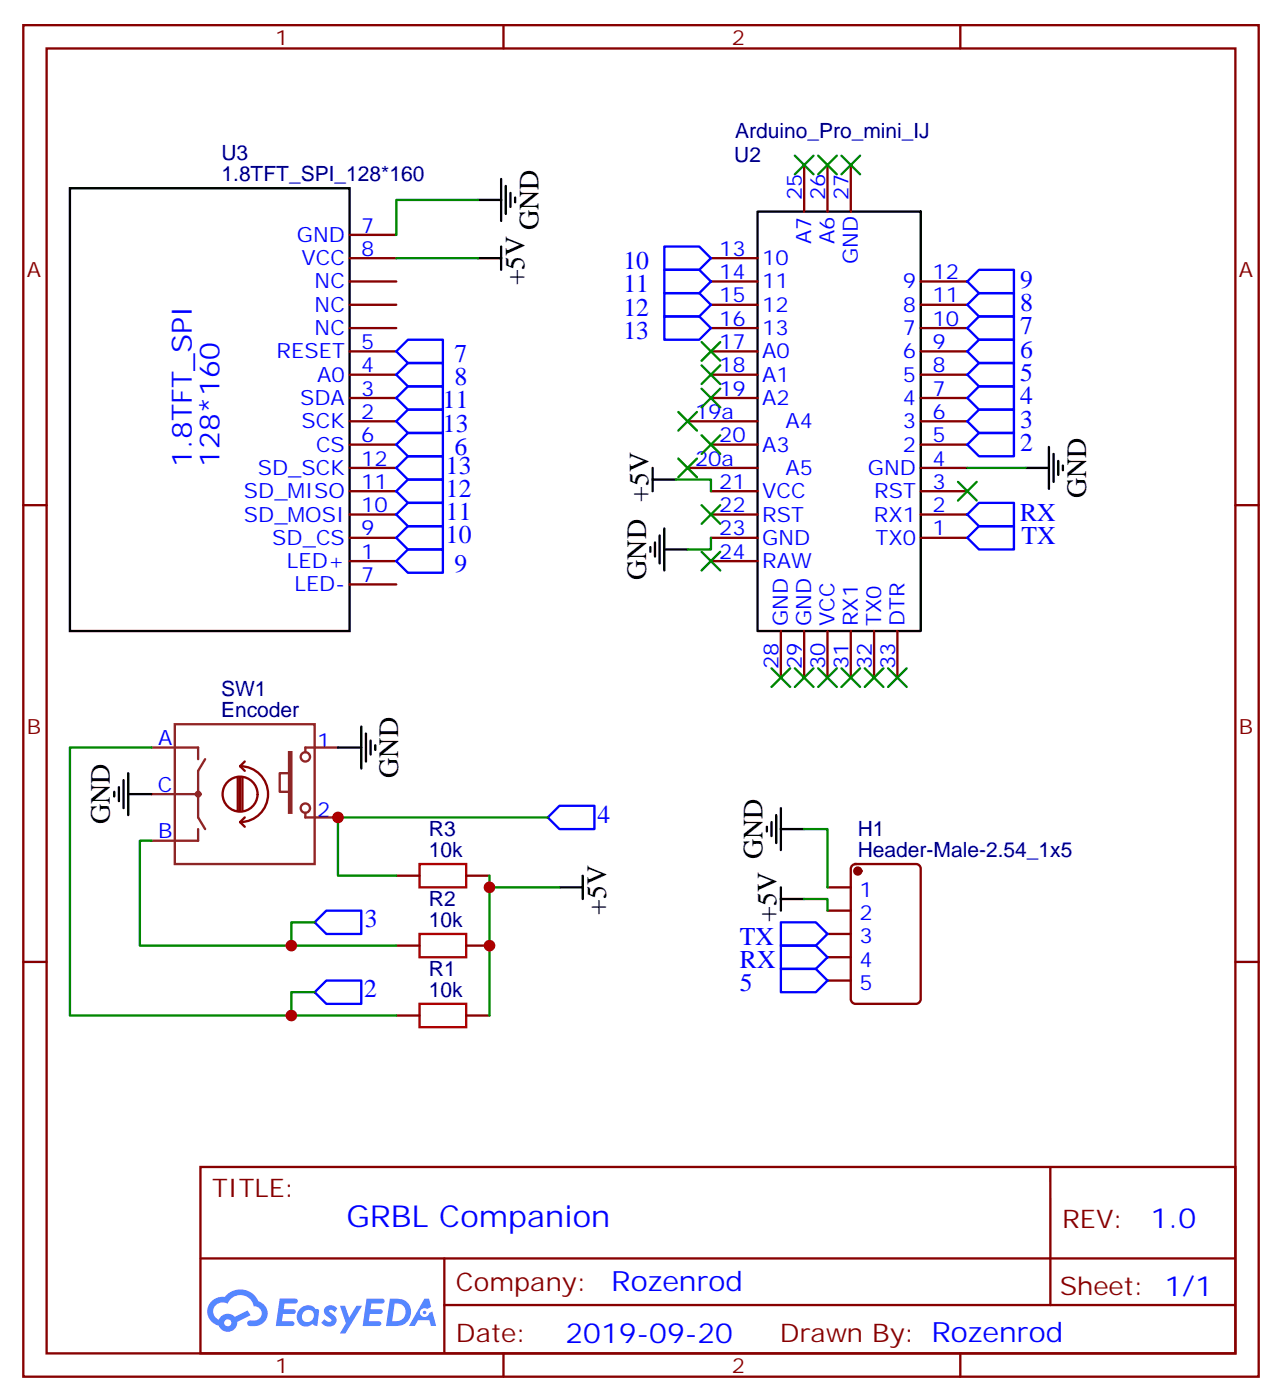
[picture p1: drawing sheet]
<svg xmlns="http://www.w3.org/2000/svg" width="194mm" height="212mm" viewBox="0 0 194 212" stroke-linecap="round" stroke-linejoin="round" font-family="sans-serif">
<g fill="none" stroke="#870000" stroke-width=".35">
<path d="M3.5 3.8h187v204.6h-187zM7.1 7.3h179.9v197.6h-179.9zM76.2 3.8v3.5M145.3 3.8v3.5M3.5 76.5h3.6M187 76.5h3.5M3.5 145.6h3.6M187 145.6h3.5M30.3 176.7h156.7v28.2h-156.7zM159 176.7v20.9M30.4 190.5h156.4M67.3 197.6h119.5"/>
<path d="M67.3 190.5v14.1M76.2 204.9v3.5M145.3 204.9v3.5"/>
</g>
<g fill="#5487ff">
<path d="M49.3 197.8a1.22 1.22 0 0 1 1.7 .3l-.3 .6-.3-.3-.3-.1-.3 .1 .1 .2a1.74 1.74 0 0 1 1 1.3 1.22 1.22 0 0 1-.8 .9 1.22 1.22 0 0 1-1.3-.4l-.2-.1 .5-.6a.6 .6 0 0 0 .5 .4 .6 .6 0 0 0 .6-.2l-.2-.2a1.48 1.48 0 0 1-.9-1.5z"/>
<path d="M42.3 196.6h1.6a1.22 1.22 0 0 1 1.1 .2 .37 .37 0 0 1-.3 .5h-1.6l-.2 .9h1.6a.37 .37 0 0 1 .3 .4 .37 .37 0 0 1-.4 .3h-1.6l-.1 1.1h.7a1.15 1.15 0 0 1 1.1 .2 .36 .36 0 0 1-.3 .6h-2.5z"/>
<path d="M55.5 196.6h1.5a1.23 1.23 0 0 1 1.2 .2 .37 .37 0 0 1-.4 .5h-1.6l-.1 .9h1.5a.37 .37 0 0 1 .3 .4 .37 .37 0 0 1-.4 .3h-1.5l-.2 1.1h.8a1.15 1.15 0 0 1 1.1 .2 .36 .36 0 0 1-.4 .6h-2.4z"/>
<path d="M64.2 196.6h.7l.4 1.3-.6 .3a.69 .69 0 0 0-1.1 .3 .69 .69 0 0 0 .5 .9 .69 .69 0 0 0 .8-.6l.5-.3 .6 2.2h-.8l-.2-.8h-1.7l-.5 .8h-.9z"/>
<path d="M51.4 197.7h.8l.6 1.8 1.2-1.8h.8l-2.5 4.2h-.9l1-1.6z"/>
<path d="M59 196.6l-.6 4.2h1.4a2.1 2.1 0 0 0 2.3-1.6 2.1 2.1 0 0 0-1.2-2.5zM59.7 197.3a1.39 1.39 0 0 1 1.7 1.5 1.39 1.39 0 0 1-1.8 1.2h-.3z"/>
<path d="M45.3 198.2a1.48 1.48 0 0 0-.2 2 1.48 1.48 0 0 0 2 .4l.2-.2 .3 .3 .4 .1 .3-2.3-.2-.3h-.4a1.49 1.49 0 0 0-2.4 0zM46 198.6a.89 .89 0 0 1 1.3 0 .89 .89 0 0 1-.2 1.3 .89 .89 0 0 1-1.2 0 .89 .89 0 0 1 .1-1.3z"/>
<path d="M32 197a2.18 2.18 0 0 0 1.1 3.7 1.44 1.44 0 0 0 1.6 .9 1.44 1.44 0 0 0 1.2-1.5l2-1-.4-.7-2 1a1.47 1.47 0 0 0-2.4 .4 1.39 1.39 0 0 1-.6-1.9 1.39 1.39 0 0 1 2-.5 2.08 2.08 0 0 1 2.1-1.3 2.08 2.08 0 0 1 1.8 1.7 1.07 1.07 0 0 1 1.2 1 1.07 1.07 0 0 1-1 1.1h-.7a.43 .43 0 0 0-.5 .4 .43 .43 0 0 0 .4 .5 2.06 2.06 0 0 0 2.2-.7 2.06 2.06 0 0 0 .3-2.2l-.7-.7-.5-.2a2.98 2.98 0 0 0-5.1-.7l-1 .1zM33.9 200.3a.55 .55 0 0 1 1.1 0 .55 .55 0 0 1-1.1 0z"/>
<circle cx="64.3" cy="198.7" r=".26"/>
</g>
<g fill="none" stroke="#000" stroke-width=".35">
<path d="M10.6 28.5h42.3v67h-42.3zM72.3 39.1h3.5M72.3 30.3h3.5M75.8 27.1v6.3M75.8 37.3v3.6M76.6 28.2v4.2M77.3 29.2v2.1M78 29.9v.7M114.7 32h24.6v63.5h-24.6zM98.8 72.6h3.5M98.8 70.8v3.6M155.2 70.8h3.5"/>
<path d="M158.7 67.7v6.3M159.5 68.7v4.3M160.2 69.8v2.1M160.9 70.5v.7M98.4 82.8v.7M99.1 82.1v2.1M99.8 81.1v4.2M100.5 83.2h3.6M100.5 80v6.4M17.3 119.9v.7M18 119.2v2.1M18.7 118.1v4.2"/>
<path d="M19.4 117.1v6.3M51.2 113.2h3.5M54.7 110v6.3M55.4 111.1v4.2M56.1 112.1v2.1M56.8 112.8v.7M19.4 120.2h3.5M84.7 134.3h3.5M88.2 132.6v3.5M116.1 125.2v.7M116.8 124.5v2.1M117.5 123.4v4.2"/>
<path d="M118.2 125.5h3.5M118.2 122.3v6.4M118.2 134.3v3.6M118.2 136.1h3.5"/>
</g>
<g fill="none" stroke="#870000" stroke-width=".35">
<path d="M52.9 39.1h7.1M52.9 35.6h7.1M107.6 39.1h7.1M121.7 25v7M125.2 25v7M128.8 25v7M52.9 56.7h7.1M52.9 53.2h7.1M52.9 49.7h7.1M52.9 46.1h7.1M52.9 42.6h7.1M107.6 56.7h7.1"/>
<path d="M107.6 53.2h7.1M107.6 49.7h7.1M107.6 46.1h7.1M107.6 42.6h7.1M139.3 56.7h7.1M139.3 53.2h7.1M139.3 49.7h7.1M139.3 46.1h7.1M139.3 42.6h7.1M52.9 77.9h7.1M52.9 74.4h7.1M52.9 70.8h7.1"/>
<path d="M52.9 67.3h7.1M52.9 63.8h7.1M52.9 60.3h7.1M104.1 70.8h10.6M104.1 63.8h10.6M107.6 77.9h7.1M107.6 74.4h7.1M107.6 67.3h7.1M107.6 60.3h7.1M139.3 77.9h7.1M139.3 74.4h7.1M139.3 70.8h7.1"/>
<path d="M139.3 67.3h7.1M139.3 63.8h7.1M139.3 60.3h7.1M52.9 81.4h7.1M52.9 84.9h7.1M52.9 88.5h7.1M107.6 81.4h7.1M107.6 84.9h7.1M118.2 95.5v7.1M121.7 95.5v7.1M125.2 95.5v7.1M128.8 95.5v7.1"/>
<path d="M132.3 95.5v7.1M135.8 95.5v7.1M139.3 81.4h7.1M60 132.6h3.5M70.6 132.6h3.5M125.2 134.3h3.6M125.2 137.9h3.6M129 131l.5-.2h9.1a.71 .71 0 0 1 .7 .7v19.8a.76 .76 0 0 1-.7 .7h-9.1a.76 .76 0 0 1-.7-.7v-19.8zM60 153.7h3.5M60 143.2h3.5M70.6 153.7h3.5M70.6 143.2h3.5"/>
<path d="M125.2 141.4h3.6M125.2 144.9h3.6M125.2 148.4h3.6"/>
</g>
<g fill="none" stroke="#8c2424" stroke-width=".35">
<path d="M22.9 113.2h7.1v1.7M26.5 109.6h21.1v21.2h-21.1zM31 114.9l-1 1.8v7.1l1 1.7M43.7 113.9h.4v9.1h-.4zM43.7 117.1h-1.4v2.8h1.4M51.2 113.2h-5v.7M22.9 120.2h7.1M30 125.5v1.8h-7.1M46.2 123v.8h5"/>
<circle cx="46.2" cy="114.6" r=".71"/>
<circle cx="30" cy="120.2" r=".35"/>
<circle cx="46.2" cy="122.3" r=".71"/>
</g>
<path d="M36 117.8v4.9M36.3 116a4.2 4.2 0 0 1 4.3 4.2 4.2 4.2 0 0 1-4.3 4.3M36.3 117.8v4.9M36.3 116l.7 .7M36.7 117.8v4.9M37 115.3l-.7 .7M36.3 124.5l.7 .7M37 123.8l-.7 .7M39 120.2a2.65 2.65 0 0 0-3.8-2.4 2.65 2.65 0 0 0-.6 4.4 2.65 2.65 0 0 0 4.3-1.3l.1-.6" fill="none" stroke="#850000" stroke-width=".35"/>
<circle cx="129.8" cy="131.9" r=".53" fill="#870000" stroke="#870000" stroke-width=".35"/>
<path d="M63.5 130.8h7.1v3.5h-7.1zM63.5 152h7.1v3.5h-7.1zM63.5 141.4h7.1v3.5h-7.1z" fill="none" stroke="#a10000" stroke-width=".35"/>
<g fill="none" stroke="#00f" stroke-width=".35">
<path d="M100.5 37.3h5.3l1.8 1.8-1.8 1.8h-5.3zM60 56.7l1.7-1.7h5.3v3.5h-5.3zM61.7 51.4h5.3v3.6h-5.3l-1.7-1.8zM100.5 40.9h5.3l1.8 1.7-1.8 1.8h-5.3zM100.5 44.4h5.3l1.8 1.7-1.8 1.8h-5.3zM100.5 47.9h5.3l1.8 1.8-1.8 1.7h-5.3zM146.4 56.7l1.8-1.7h5.3v3.5h-5.3zM146.4 49.7l1.8-1.8h5.3v3.5h-5.3zM146.4 46.1l1.8-1.7h5.3v3.5h-5.3zM146.4 42.6l1.8-1.7h5.3v3.5h-5.3zM148.2 51.4h5.3v3.6h-5.3l-1.8-1.8zM60 70.8l1.7-1.7h5.3v3.5h-5.3z"/>
<path d="M60 74.4l1.7-1.8h5.3v3.5h-5.3zM60 77.9l1.7-1.8h5.3v3.6h-5.3zM60 63.8l1.7-1.8h5.3v3.5h-5.3zM60 60.3l1.7-1.8h5.3v3.5h-5.3zM60 67.3l1.7-1.8h5.3v3.6h-5.3zM146.4 77.9l1.8-1.8h5.3v3.6h-5.3zM146.4 67.3l1.8-1.8h5.3v3.6h-5.3zM146.4 63.8l1.8-1.8h5.3v3.5h-5.3zM146.4 60.3l1.8-1.8h5.3v3.5h-5.3zM60 81.4l1.7-1.7h5.3v3.5h-5.3zM61.7 83.2h5.3v3.5h-5.3l-1.7-1.8zM146.4 81.4l1.8-1.7h5.3v3.5h-5.3z"/>
<path d="M49.4 137.9h5.3v3.5h-5.3l-1.8-1.8zM82.9 123.8l1.8-1.8h5.3v3.5h-5.3zM118.2 139.6h5.3l1.7 1.8-1.7 1.8h-5.3zM47.6 150.2l1.8-1.8h5.3v3.6h-5.3zM118.2 143.2h5.3l1.7 1.7-1.7 1.8h-5.3zM118.2 146.7h5.3l1.7 1.7-1.7 1.8h-5.3z"/>
</g>
<g fill="none" stroke="#008700" stroke-width=".35">
<path d="M60 39.1h12.3M72.3 30.3h-12.3v5.3M102.3 72.6h5.3v1.8M146.4 70.8h8.8M107.6 81.4v1.8h-3.5M22.9 113.2h-12.3v40.5h49.4M22.9 127.3h-1.7v15.9h38.8M47.6 139.6h-3.5v3.6M74.1 132.6v21.1M74.1 134.3h10.6M82.9 123.8h-31.7v8.8h8.8M121.7 125.5h3.5v8.8"/>
<path d="M121.7 136.1h3.5v1.8M47.6 150.2h-3.5v3.5"/>
</g>
<g fill="#c00">
<circle cx="51.2" cy="123.8" r=".88"/>
<circle cx="44.1" cy="153.7" r=".88"/>
<circle cx="74.1" cy="143.2" r=".88"/>
<circle cx="74.1" cy="134.3" r=".88"/>
<circle cx="44.1" cy="143.2" r=".88"/>
</g>
<g fill="#c00" stroke="#008700" stroke-width=".35">
<path d="M145 73l2.8 2.8zM147.8 73l-2.8 2.8z"/>
<path d="M134.4 101.2l2.8 2.8zM137.2 101.2l-2.8 2.8z"/>
<path d="M123.8 101.2l2.8 2.8zM126.6 101.2l-2.8 2.8z"/>
<path d="M120.3 101.2l2.8 2.8zM123.1 101.2l-2.8 2.8z"/>
<path d="M116.8 101.2l2.8 2.8zM119.6 101.2l-2.8 2.8z"/>
<path d="M106.2 83.5l2.8 2.9zM109 83.5l-2.8 2.9z"/>
<path d="M106.2 76.5l2.8 2.8zM106.2 79.3l2.8-2.8z"/>
<path d="M102.7 69.4l2.8 2.8zM105.5 69.4l-2.8 2.8z"/>
<path d="M106.2 65.9l2.8 2.8zM109 65.9l-2.8 2.8z"/>
<path d="M102.7 62.4l2.8 2.8zM105.5 62.4l-2.8 2.8z"/>
<path d="M106.2 58.8l2.8 2.9zM109 58.8l-2.8 2.9z"/>
<path d="M106.2 55.3l2.8 2.8zM109 55.3l-2.8 2.8z"/>
<path d="M106.2 51.8l2.8 2.8zM109 51.8l-2.8 2.8z"/>
<path d="M127.4 101.2l2.8 2.8zM130.2 101.2l-2.8 2.8z"/>
<path d="M130.9 101.2l2.8 2.8zM133.7 101.2l-2.8 2.8z"/>
<path d="M120.3 23.6l2.8 2.8zM123.1 23.6l-2.8 2.8z"/>
<path d="M123.8 23.6l2.8 2.8zM126.6 23.6l-2.8 2.8z"/>
<path d="M127.4 23.6l2.8 2.8zM130.2 23.6l-2.8 2.8z"/>
</g>
<text font-size="4.6" fill="#00f" x="52.4" y="185.7">GRBL Companion</text>
<g font-size="4.2">
<text x="81.5" y="34.9" transform="rotate(-90 81.5 34.9)">GND</text>
<text x="79.4" y="43.2" transform="rotate(-90 79.4 43.2)">+5V</text>
<text x="164.4" y="75.4" transform="rotate(-90 164.4 75.4)">GND</text>
<text x="97.8" y="87.8" transform="rotate(-90 97.8 87.8)">GND +5V</text>
<text x="60.3" y="117.8" transform="rotate(-90 60.3 117.8)">GND</text>
<text x="16.6" y="124.8" transform="rotate(-90 16.6 124.8)">GND</text>
<text x="115.4" y="130.1" transform="rotate(-90 115.4 130.1)">GND</text>
<text x="91.7" y="138.5" transform="rotate(-90 91.7 138.5)">+5V</text>
<text x="117.5" y="139.5" transform="rotate(-90 117.5 139.5)">+5V</text>
</g>
<g font-size="4.2" fill="#00f">
<text x="29" y="70.7" transform="rotate(-90 29 70.7)">1.8TFT_SPI</text>
<text x="33.2" y="70.7" transform="rotate(-90 33.2 70.7)">128*160</text>
<text x="174.1" y="185.9">1.0</text>
<text x="92.5" y="195.5">Rozenrod</text>
<text x="85.6" y="203.3">2019-09-20</text>
</g>
<g font-size="3.9" fill="#00f">
<text x="94.4" y="40.7">10</text>
<text x="94.4" y="44.3">11</text>
<text x="94.4" y="47.8">12</text>
<text x="154.4" y="47.1">8</text>
<text x="154.4" y="43.6">9</text>
<text x="94.4" y="51.3">13</text>
<text x="154.4" y="50.6">7</text>
<text x="68.8" y="58.3">8</text>
<text x="68.8" y="54.8">7</text>
<text x="154.4" y="57.7">5</text>
<text x="154.4" y="54.2">6</text>
<text x="67" y="65.4">13</text>
<text x="67" y="61.8">11</text>
<text x="154.4" y="64.7">3</text>
<text x="154.4" y="61.2">4</text>
<text x="67.5" y="71.7">13</text>
<text x="68.8" y="68.9">6</text>
<text x="154.4" y="68.3">2</text>
<text x="67.5" y="75.2">12</text>
<text x="67.5" y="78.7">11</text>
<text x="67.5" y="82.3">10</text>
<text x="154.4" y="78.9">RX</text>
<text x="154.6" y="82.4">TX</text>
<text x="68.8" y="86.5">9</text>
<text x="90.4" y="124.6">4</text>
<text x="55.2" y="140.3">3</text>
<text x="112" y="143">TX</text>
<text x="112" y="146.6">RX</text>
<text x="55.1" y="150.9">2</text>
<text x="112" y="150.1">5</text>
</g>
<g font-size="3.9" fill="#800">
<text x="32.1" y="181.3">TITLE:</text>
<text x="160.7" y="185.9">REV:</text>
<text x="69" y="195.5">Company:</text>
<text x="160.4" y="196.1">Sheet: 1/1</text>
<text x="69" y="203.1">Date:</text>
<text x="118" y="203.2">Drawn By: Rozenrod</text>
</g>
<g font-size="3.2" fill="#800">
<text x="41.6" y="6.8">1</text>
<text x="110.8" y="6.8">2</text>
<text x="4.1" y="41.9">A</text>
<text x="187.5" y="41.9">A</text>
<text x="4.1" y="111.1">B</text>
<text x="187.5" y="111.1">B</text>
<text x="41.6" y="207.9">1</text>
<text x="110.8" y="207.9">2</text>
</g>
<g font-size="3.2" fill="#000080">
<text x="111.3" y="20.9">Arduino_Pro_mini_IJ</text>
<text x="33.5" y="27.4">1.8TFT_SPI_128*160</text>
<text x="33.5" y="24.3">U3</text>
<text x="111.1" y="24.5">U2</text>
<text x="33.5" y="105.4">SW1</text>
<text x="33.5" y="108.6">Encoder</text>
<text x="64.9" y="129.8">10k</text>
<text x="64.9" y="126.6">R3</text>
<text x="129.8" y="129.8">Header-Male-2.54_1x5</text>
<text x="129.8" y="126.6">H1</text>
<text x="64.9" y="137.2">R2</text>
<text x="64.9" y="140.3">10k</text>
<text x="64.9" y="147.7">R1</text>
<text x="64.9" y="150.9">10k</text>
</g>
<g font-size="3.2" fill="#00f">
<text x="54.7" y="35.2">7</text>
<text x="121.4" y="30.3" transform="rotate(-90 121.4 30.3)">25</text>
<text x="124.9" y="30.3" transform="rotate(-90 124.9 30.3)">26</text>
<text x="128.4" y="30.3" transform="rotate(-90 128.4 30.3)">27</text>
<text x="44.9" y="36.6">GND</text>
<text x="45.6" y="40.1">VCC</text>
<text x="54.7" y="38.7">8</text>
<text x="108.9" y="38.7">13</text>
<text x="115.4" y="40.1">10</text>
<text x="122.8" y="36.9" transform="rotate(-90 122.8 36.9)">A7</text>
<text x="126.3" y="36.9" transform="rotate(-90 126.3 36.9)">A6</text>
<text x="129.8" y="40" transform="rotate(-90 129.8 40)">GND</text>
<text x="47.6" y="47.2">NC</text>
<text x="47.6" y="43.7">NC</text>
<text x="108.9" y="42.3">14</text>
<text x="108.9" y="45.8">15</text>
<text x="115.4" y="43.7">11</text>
<text x="115.4" y="47.2">12</text>
<text x="136.6" y="47.2">8</text>
<text x="136.6" y="43.7">9</text>
<text x="141.1" y="45.8">11</text>
<text x="141.1" y="42.3">12</text>
<text x="47.6" y="50.7">NC</text>
<text x="54.7" y="52.8">5</text>
<text x="108.9" y="49.3">16</text>
<text x="108.9" y="52.8">17</text>
<text x="115.4" y="50.7">13</text>
<text x="136.6" y="50.7">7</text>
<text x="141.1" y="52.8">9</text>
<text x="141.1" y="49.3">10</text>
<text x="41.9" y="54.3">RESET</text>
<text x="48" y="57.8">A0</text>
<text x="54.7" y="56.4">4</text>
<text x="54.7" y="59.9">3</text>
<text x="108.9" y="56.4">18</text>
<text x="108.9" y="59.9">19</text>
<text x="115.4" y="54.3">A0</text>
<text x="115.4" y="57.8">A1</text>
<text x="136.6" y="57.8">5</text>
<text x="136.6" y="54.3">6</text>
<text x="141.1" y="59.9">7</text>
<text x="141.1" y="56.4">8</text>
<text x="45.4" y="61.3">SDA</text>
<text x="45.6" y="64.8">SCK</text>
<text x="54.7" y="63.4">2</text>
<text x="105.2" y="63.4">19a</text>
<text x="115.4" y="61.3">A2</text>
<text x="118.9" y="64.8">A4</text>
<text x="136.6" y="64.8">3</text>
<text x="136.6" y="61.3">4</text>
<text x="141.1" y="63.4">6</text>
<text x="39" y="71.9">SD_SCK</text>
<text x="47.8" y="68.4">CS</text>
<text x="54.7" y="67">6</text>
<text x="54.7" y="70.5">12</text>
<text x="105.2" y="70.5">20a</text>
<text x="108.9" y="67">20</text>
<text x="115.4" y="68.4">A3</text>
<text x="118.9" y="71.9">A5</text>
<text x="131.4" y="71.9">GND</text>
<text x="136.6" y="68.4">2</text>
<text x="141.1" y="70.5">4</text>
<text x="141.1" y="67">5</text>
<text x="36.9" y="75.4">SD_MISO</text>
<text x="54.7" y="74">11</text>
<text x="54.7" y="77.5">10</text>
<text x="108.9" y="74">21</text>
<text x="108.9" y="77.5">22</text>
<text x="115.4" y="75.4">VCC</text>
<text x="132.3" y="75.4">RST</text>
<text x="141.1" y="77.5">2</text>
<text x="141.1" y="74">3</text>
<text x="36.9" y="79">SD_MOSI</text>
<text x="41.2" y="82.5">SD_CS</text>
<text x="54.7" y="81.1">9</text>
<text x="108.9" y="81.1">23</text>
<text x="115.4" y="79">RST</text>
<text x="115.4" y="82.5">GND</text>
<text x="132.2" y="79">RX1</text>
<text x="132.5" y="82.5">TX0</text>
<text x="141.1" y="81.1">1</text>
<text x="43.4" y="86">LED+</text>
<text x="44.6" y="89.5">LED-</text>
<text x="54.7" y="84.6">1</text>
<text x="54.7" y="88.1">7</text>
<text x="108.9" y="84.6">24</text>
<text x="115.4" y="86">RAW</text>
<text x="119.2" y="94.8" transform="rotate(-90 119.2 94.8)">GND</text>
<text x="122.8" y="94.8" transform="rotate(-90 122.8 94.8)">GND</text>
<text x="126.3" y="94.8" transform="rotate(-90 126.3 94.8)">VCC</text>
<text x="129.8" y="94.8" transform="rotate(-90 129.8 94.8)">RX1</text>
<text x="133.3" y="94.8" transform="rotate(-90 133.3 94.8)">TX0</text>
<text x="136.9" y="94.8" transform="rotate(-90 136.9 94.8)">DTR</text>
<text x="117.8" y="101.3" transform="rotate(-90 117.8 101.3)">28</text>
<text x="121.4" y="101.3" transform="rotate(-90 121.4 101.3)">29</text>
<text x="124.9" y="101.3" transform="rotate(-90 124.9 101.3)">30</text>
<text x="128.4" y="101.3" transform="rotate(-90 128.4 101.3)">31</text>
<text x="131.9" y="101.3" transform="rotate(-90 131.9 101.3)">32</text>
<text x="135.5" y="101.3" transform="rotate(-90 135.5 101.3)">33</text>
<text x="23.9" y="112.8">A</text>
<text x="48" y="113.2">1</text>
<text x="23.9" y="119.9">C</text>
<text x="48" y="123.8">2</text>
<text x="23.9" y="126.9">B</text>
<text x="130.1" y="135.7">1</text>
<text x="130.1" y="139.3">2</text>
<text x="130.1" y="142.8">3</text>
<text x="130.1" y="146.3">4</text>
<text x="130.1" y="149.9">5</text>
</g>
</svg>
